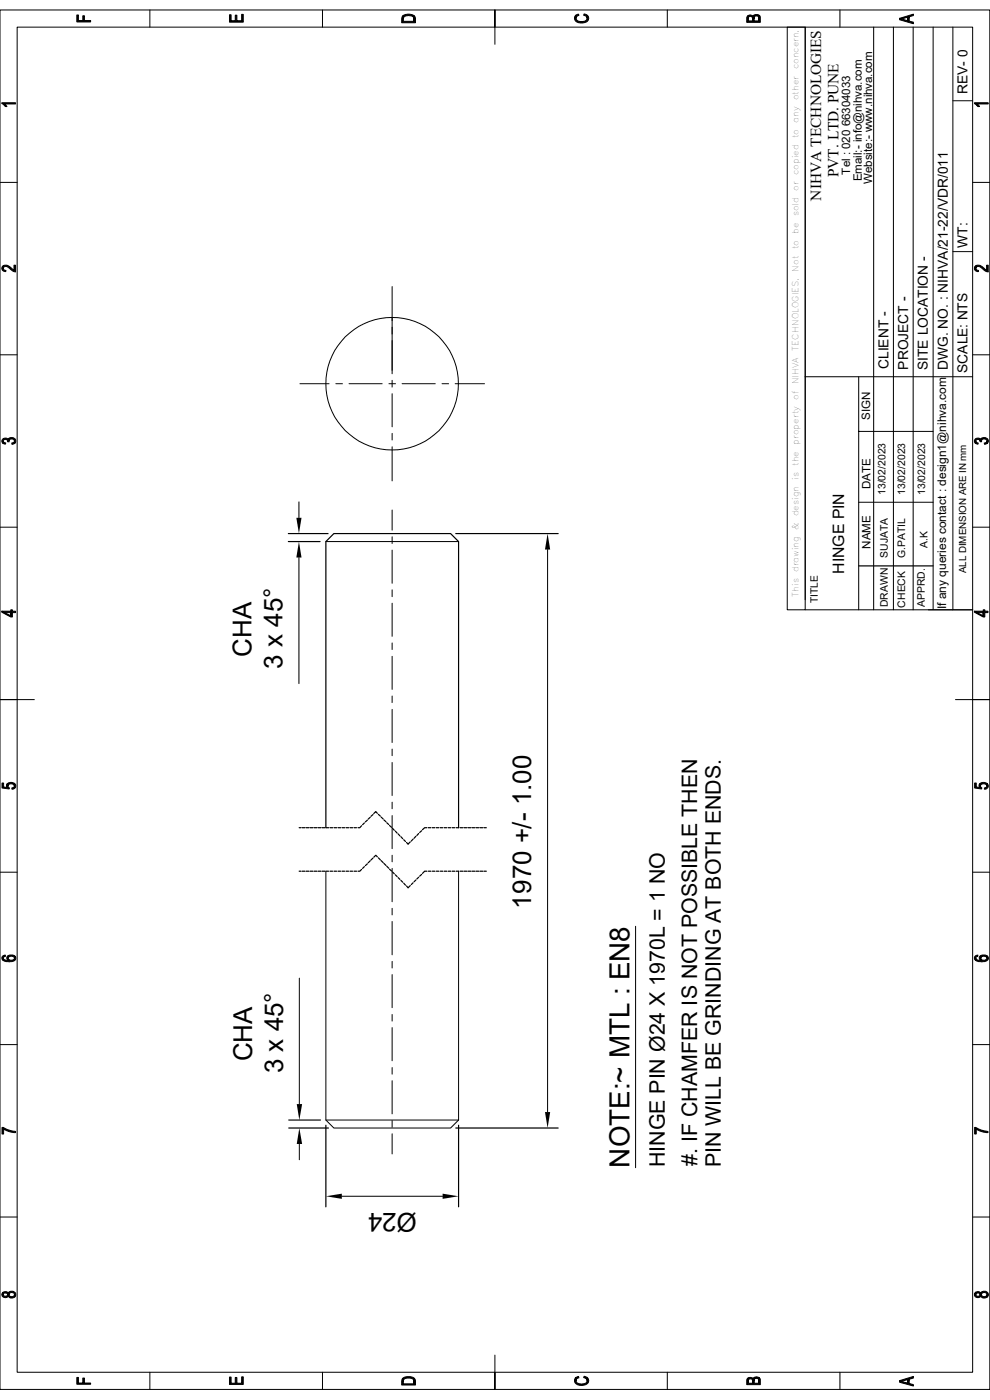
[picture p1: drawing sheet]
<svg xmlns="http://www.w3.org/2000/svg" width="210mm" height="297mm" viewBox="0 0 210 297" stroke-linecap="round" stroke-linejoin="round" font-family="sans-serif">
<g fill="none" stroke="#000" stroke-width=".21">
<path d="M0 2.1h210v292.7h-210zM3.6 5.8h202.7v285.3h-202.7zM31.8 2.1v3.7M68.4 2.1v3.7M105 2.1v7.3M141.6 2.1v3.7M167 5.8h3.8v123.6h-3.8zM170.8 5.8v121.5M178.2 2.1v3.7M185.3 5.8v123.6M189.5 5.8v123.6M193.7 5.8v123.6"/>
<path d="M198 5.8v123.6M202.1 5.8v123.6M0 38.7h3.6M202.1 21.4h4.2M206.3 38.7h3.7M202.1 53.4h4.2M0 75.3h3.6M83.2 60.8v18.5M170.8 79.9h35.5M182.2 79.9v49.5M206.3 75.3h3.7M63.6 81.4h6.2"/>
<path d="M71.2 81.4h1.4M74 81.4h7.1M82.5 81.4h1.4M83.2 80.7v1.4M83.2 83.5v7.1M83.2 91.9v1.4M83.2 94.8v7.2M85.3 81.4h7M93.8 81.4h1.4M96.6 81.4h6.2M182.2 91.5h15.8M0 111.8h3.6"/>
<path d="M63.4 106.5v3.4M63.4 118.3v26.7M69.1 114.9h28.2M83.2 113.9v1.4M83.2 116.7v7M83.2 108.2v4.3M116.2 116.6v119.3M182.2 106.6h15.8M206.3 111.8h3.7M83.2 125.1v1.5M83.2 128v7M83.2 136.4v1.4"/>
<path d="M83.2 139.2v7.1M170.8 129.4h35.5M0 148.4h7.3M83.2 147.7v1.4M83.2 150.5v7M83.2 158.9v1.4M202.7 148.4h7.3M83.2 161.8v7M83.2 170.2v1.4M83.2 173v7M0 185h3.6M69.1 184.8v52.8l1.7 1.7h24.8l1.7-1.7v-52.8"/>
<path d="M83.2 181.4v1.4M83.2 184.2v7.1M83.2 192.7v1.4M83.2 195.5v7.1M134.8 196.5v51.2M206.3 185h3.7M63.5 207.5v26.7M83.2 204v1.4M83.2 206.8v7M83.2 215.2v1.4M83.2 218v7M0 221.6h3.6"/>
<path d="M69.1 237.6h28.2M83.2 226.5v1.4M83.2 229.3v7M83.2 237.7v1.4M206.3 221.6h3.7M0 258.2h3.6M63.5 242.7v3.3M72.5 253.8h21.4M83.2 240.5v4.3M206.3 258.2h3.7M31.8 291.1v3.7M68.4 291.1v3.7"/>
<path d="M105 287.5v7.3M141.6 291.1v3.7M178.2 291.1v3.7"/>
<circle cx="83.2" cy="81.4" r="14.1"/>
</g>
<g fill="none" stroke="#000" stroke-width=".25">
<path d="M61.2 113.2h8.4M61.2 114.9h6.7M96.7 113.2h21.7M182.2 120.1h15.8M63.5 175.6h.3M64.1 175.6h.6M64.9 175.6h.6M65.8 175.6h.6M66.6 175.6h.6M67.5 175.6h.6M68.3 175.6h.6M70 175.6h.6"/>
<path d="M70.9 175.6h.5M71.7 175.6h.6M72.6 175.6h.5M73.4 175.6h.6M74.3 175.6h.5M75.1 175.6h.5M76.7 175.2l-.4 .4h-.4M77.3 174.6l-.4 .4M77.9 174l-.4 .4M78.5 173.4l-.4 .4M79.1 172.8l-.4 .4M80.1 172.6l-.4-.4-.4 .4"/>
<path d="M80.3 172.8l.4 .3M80.9 173.4l.4 .3M81.4 173.9l.5 .4M82 174.5l.5 .4M82.6 175.1l.5 .4M83.3 175.7l.4 .4M83.9 176.3l.3 .4M84.5 176.9l.3 .4M85 177.5l.4 .4M85.6 178.1l.4 .4M87 178.6l-.4 .5-.4-.4M87.6 178l-.4 .4"/>
<path d="M88.2 177.4l-.4 .4M88.8 176.8l-.4 .4M89.5 176.2l-.5 .4M90.6 175.6h-.5l-.5 .4M90.8 175.6h.6M91.7 175.6h.5M92.5 175.6h.6M93.4 175.6h.5M94.2 175.6h.6M95.1 175.6h.5M95.9 175.6h.6M96.8 175.6h.5"/>
<path d="M97.3 175.6v-60.7l-1.7-1.7h-24.8l-1.7 1.7v60.7h.6M97.6 175.6h.6M98.4 175.6h.6M99.3 175.6h.6M100.1 175.6h.6M101 175.6h.6M101.8 175.6h.6M102.7 175.6h.5M63.5 184.8h.3M64.1 184.8h.6M64.9 184.8h.6M65.8 184.8h.6"/>
<path d="M66.6 184.8h.6M67.5 184.8h.6M68.3 184.8h.6M69.2 184.8h.5M70 184.8h.6M70.9 184.8h.5M71.7 184.8h.6M72.6 184.8h.5M73.4 184.8h.6M74.3 184.8h.5M75.1 184.8h.5M76.7 184.4l-.4 .4h-.4"/>
<path d="M77.3 183.9l-.4 .3M77.9 183.3l-.4 .3M78.5 182.6l-.4 .4M79.1 182l-.4 .5M80.1 181.8l-.4-.4-.4 .5M80.3 182l.4 .4M80.9 182.6l.4 .4M81.4 183.2l.5 .4M82 183.8l.5 .4M82.6 184.4l.5 .4M83.3 185l.4 .4M83.9 185.6l.3 .4"/>
<path d="M84.5 186.2l.3 .4M85 186.8l.4 .4M85.6 187.4l.4 .4M87 187.9l-.4 .4-.4-.3M87.6 187.3l-.4 .4M88.2 186.7l-.4 .4M88.8 186.1l-.4 .4M89.5 185.5l-.5 .4M90.6 184.8h-.5l-.5 .5M90.8 184.8h.6M91.7 184.8h.5M92.5 184.8h.6"/>
<path d="M93.4 184.8h.5M94.2 184.8h.6M95.1 184.8h.5M95.9 184.8h.6M96.8 184.8h.5M97.6 184.8h.6M98.4 184.8h.6M99.3 184.8h.6M100.1 184.8h.6M101 184.8h.6M101.8 184.8h.6M102.7 184.8h.5"/>
<path d="M61.3 239.3h8.4M61.3 237.6h6.7M69.1 238.7v17.3M96.7 239.3h21.7M97.3 238.7v17.3"/>
</g>
<path d="M62.9 109.9h1.1l-.6 3.3zM63.4 114.9l.6 3.4h-1.1zM116.2 113.2l.5 3.4h-1.1zM62.9 234.2h1.2l-.6 3.4zM115.6 235.9h1.1l-.5 3.4zM63.5 239.3l.6 3.4h-1.2zM69.1 253.8l3.4-.6v1.1zM93.9 253.2l3.4 .6-3.4 .5z" fill="#000"/>
<g fill="#000" stroke="#000" stroke-width=".21">
<path d="M16.3 3.2h.3v1.2h1v-1.1h.3v1.1h1.3v.3h-2.9z" fill-rule="evenodd"/>
<path d="M48.7 3.1h.3v1.3h.9v-1.2h.3v1.2h1.1v-1.4h.3v1.7h-2.9z" fill-rule="evenodd"/>
<path d="M85.5 3.3l.1 1.2h2.2v-1.2l.3 .6v.9h-2.9l.1-1.1z" fill-rule="evenodd"/>
<path d="M85.5 3.3l.9-.3 1.1 .1 .3 .2v1.2v-.4a.97 .97 0 0 0-1.4-.8 .74 .74 0 0 0-.8 .8z" fill-rule="evenodd"/>
<path d="M122.2 3.2v.7a1.22 1.22 0 0 0 1.8 .6l.5-.5 .1-.7 .2 .4a1.09 1.09 0 0 1-1.4 1.2l-.7-.1a.91 .91 0 0 1-.8-.6 .91 .91 0 0 1 .3-1z" fill-rule="evenodd"/>
<path d="M122.2 3.2l.5-.2 .1 .3-.5 .2-.1 .4z" fill-rule="evenodd"/>
<path d="M123.9 3l.7 .3-.1 .6a.82 .82 0 0 0-.7-.7z" fill-rule="evenodd"/>
<path d="M158.7 3.3v1.1h.9l.1-1 .1 .1 .2-.3v1.2h1v-1.2l.3 .4v1.1h-2.9v-1z" fill-rule="evenodd"/>
<path d="M158.7 3.3l.5-.1 .4 .1v1.1v-.4a.45 .45 0 0 0-.4-.5 .45 .45 0 0 0-.5 .5z" fill-rule="evenodd"/>
<path d="M160 3.2l.7-.1 .3 .1v1.2v-.5a.49 .49 0 0 0-.6-.5 .49 .49 0 0 0-.4 .5z" fill-rule="evenodd"/>
<path d="M190.8 3.9l1.7 .5 .4-.8v.9l.9 .2v.3l-3-.8z" fill-rule="evenodd"/>
<path d="M190.8 3.9l3-.9v.3l-.9 .3-.4 .8v-.8l-1.2 .4z" fill-rule="evenodd"/>
<path d="M.4 21.8h2.9v.3h-2.2l-.1 .3-.6-.4z" fill-rule="evenodd"/>
<path d="M1.1 22.1l.4 .5h-.4z" fill-rule="evenodd"/>
<path d="M206.7 21.8h2.9v.3h-2.3v.3l-.6-.4z" fill-rule="evenodd"/>
<path d="M207.3 22.1l.5 .5h-.4z" fill-rule="evenodd"/>
<path d="M.5 56.6l.2-.2v.7l.6 .3-.1 .2a.71 .71 0 0 1-.7-.3 .71 .71 0 0 1 0-.7z" fill-rule="evenodd"/>
<path d="M.7 56.4l.9-.1 1.4 1v-1h.3v1.4l-.6-.2-.8-.6a.69 .69 0 0 0-.6-.4 .69 .69 0 0 0-.6 .4z" fill-rule="evenodd"/>
<path d="M206.8 56.6l.2-.2v.7l.6 .3v.2a.71 .71 0 0 1-.8-.3 .71 .71 0 0 1 0-.7z" fill-rule="evenodd"/>
<path d="M207.1 56.3h.8l1.4 1v-1h.3v1.4l-.6-.2-.8-.6a.68 .68 0 0 0-.6-.4 .68 .68 0 0 0-.6 .4z" fill-rule="evenodd"/>
<path d="M.6 93.1a.77 .77 0 0 1 1.1 0v.5a.5 .5 0 0 0-.5-.4 .5 .5 0 0 0-.5 .4l-.1 .5a.58 .58 0 0 1 0-1z" fill-rule="evenodd"/>
<path d="M.7 93.6l.1 .3 .4 .1-.1 .2-.5-.1z" fill-rule="evenodd"/>
<path d="M1.7 93.1v.2l.2-.3v.7h-.3z" fill-rule="evenodd"/>
<path d="M1.9 93l.1-.1a.8 .8 0 0 1 1.1 .1 .8 .8 0 0 1 0 1.1v-.5a.63 .63 0 0 0-.6-.5 .63 .63 0 0 0-.6 .5z" fill-rule="evenodd"/>
<path d="M2.5 94l.4-.1 .2-.3v.5l-.6 .2z" fill-rule="evenodd"/>
<path d="M206.9 93.1a.83 .83 0 0 1 1.1 0l-.1 .5a.48 .48 0 0 0-.4-.4 .48 .48 0 0 0-.5 .4v.5a.62 .62 0 0 1-.1-1z" fill-rule="evenodd"/>
<path d="M207 93.6l.1 .3 .4 .1v.2l-.5-.1z" fill-rule="evenodd"/>
<path d="M208 93.1v.2l.2-.3v.7h-.3z" fill-rule="evenodd"/>
<path d="M208.2 93h.1a.79 .79 0 0 1 1.1 0 .79 .79 0 0 1 0 1.1v-.5a.63 .63 0 0 0-.6-.5 .63 .63 0 0 0-.6 .5z" fill-rule="evenodd"/>
<path d="M208.8 94l.5-.1 .1-.3v.5l-.5 .2z" fill-rule="evenodd"/>
<path d="M.4 129.7h1.9v.9v-.6h-1.3z" fill-rule="evenodd"/>
<path d="M.4 129.7l1.9 .9v-1.2h.3v.3h.7v.3h-.7v.9h-.3l-1.9-1z" fill-rule="evenodd"/>
<path d="M206.7 129.7h1.9v.9v-.6h-1.3z" fill-rule="evenodd"/>
<path d="M206.7 129.7l1.9 .9v-1.2h.3v.3h.7v.3h-.7v.9h-.3l-1.9-1z" fill-rule="evenodd"/>
<path d="M.4 166.1h.4v.9l.8 .1 .1-.9v.7l.3 .2-.1 .3-1.5-.2z" fill-rule="evenodd"/>
<path d="M1.5 166.3l.1 .8-.2-.2z" fill-rule="evenodd"/>
<path d="M1.7 166.2l.5-.2 .7 .1 .1 .1v.6a.72 .72 0 0 0-.6-.5 .72 .72 0 0 0-.7 .5z" fill-rule="evenodd"/>
<path d="M3 166.2a.68 .68 0 0 1 .3 .8 .68 .68 0 0 1-.8 .4v-.2l.5-.3z" fill-rule="evenodd"/>
<path d="M206.8 166.1h.3v.9l.8 .1v-.9l.3 1.2-1.4-.2z" fill-rule="evenodd"/>
<path d="M207.9 166.3v.8l-.2-.3z" fill-rule="evenodd"/>
<path d="M208 166.2l.5-.2 .7 .1 .2 .1v.6a.76 .76 0 0 0-.7-.5 .76 .76 0 0 0-.7 .5z" fill-rule="evenodd"/>
<path d="M209.4 166.2a.69 .69 0 0 1 .2 .8 .69 .69 0 0 1-.8 .4v-.2l.5-.3z" fill-rule="evenodd"/>
<path d="M.6 202.9l.5-.3v.3l-.4 .3v.6a.62 .62 0 0 1-.1-.9z" fill-rule="evenodd"/>
<path d="M.7 203.2a1.01 1.01 0 0 0 1.1 .6v-.3a.8 .8 0 0 0 1.3-.2v-.5a.71 .71 0 0 1 .2 .8 .71 .71 0 0 1-.8 .4l-1.5-.1-.3-.1z" fill-rule="evenodd"/>
<path d="M1.6 202.9l.1-.1 .1 1a.51 .51 0 0 1-.4-.4 .51 .51 0 0 1 .2-.5z" fill-rule="evenodd"/>
<path d="M1.7 202.7l.4-.1 .9 .1 .1 .1v.5a.75 .75 0 0 0-.7-.4 .75 .75 0 0 0-.7 .4z" fill-rule="evenodd"/>
<path d="M206.9 202.8l.5-.2v.3l-.4 .3v.6a.62 .62 0 0 1-.1-1z" fill-rule="evenodd"/>
<path d="M207 203.2a.92 .92 0 0 0 1.1 .6l.1-.3a.76 .76 0 0 0 1.2-.2v-.5a.73 .73 0 0 1 .1 .9 .73 .73 0 0 1-.8 .3l-1.4-.1-.3-.1z" fill-rule="evenodd"/>
<path d="M207.9 202.9l.1-.1 .1 1a.55 .55 0 0 1-.2-.9z" fill-rule="evenodd"/>
<path d="M208 202.8l.4-.2 .9 .1 .1 .1v.5a.72 .72 0 0 0-.7-.4 .72 .72 0 0 0-.6 .4z" fill-rule="evenodd"/>
<path d="M.4 239.2h.3l1.1 .5 1.5 .3v.3l-1.5-.3-1-.5v1.1h-.4z" fill-rule="evenodd"/>
<path d="M206.8 239.2l1.4 .6 1.4 .2v.3l-1.4-.2-1.1-.6v1.1h-.3z" fill-rule="evenodd"/>
<path d="M.6 274.3l.1-.1v.5a.49 .49 0 0 0 .4 .3 .49 .49 0 0 0 .5-.3v-.5l.1 .2 .2-.3v.6a.63 .63 0 0 0 .6 .4 .63 .63 0 0 0 .6-.4v.5a.87 .87 0 0 1-1.4-.2 .68 .68 0 0 1-.9 .2 .68 .68 0 0 1-.2-.9z" fill-rule="evenodd"/>
<path d="M.7 274.1h.8l.1 .6a.49 .49 0 0 0-.5-.4 .49 .49 0 0 0-.4 .4z" fill-rule="evenodd"/>
<path d="M1.9 274.1l.2-.1a.77 .77 0 0 1 1 .1 .77 .77 0 0 1 0 1.1v-.5a.61 .61 0 0 0-.6-.5 .61 .61 0 0 0-.6 .5z" fill-rule="evenodd"/>
<path d="M206.8 274.3l.2-.1v.5a.46 .46 0 0 0 .5 .3 .46 .46 0 0 0 .4-.3v-.5l.1 .2 .2-.3v.6a.63 .63 0 0 0 .6 .4 .63 .63 0 0 0 .6-.4v.5a.92 .92 0 0 1-1.4-.2 .68 .68 0 0 1-.9 .2 .68 .68 0 0 1-.3-.9z" fill-rule="evenodd"/>
<path d="M207 274.2l.8-.1 .1 .1v.5a.46 .46 0 0 0-.4-.4 .46 .46 0 0 0-.5 .4z" fill-rule="evenodd"/>
<path d="M208.2 274.1a.79 .79 0 0 1 1.1 0 .79 .79 0 0 1 .1 1.1v-.5a.61 .61 0 0 0-.6-.5 .61 .61 0 0 0-.6 .5z" fill-rule="evenodd"/>
<path d="M16.3 292.2h.3v1.2h1v-1h.3v1h1.3v.3h-2.9z" fill-rule="evenodd"/>
<path d="M48.7 292.1h.3v1.4h.9v-1.3h.3v1.3h1.1v-1.4h.3v1.6h-2.9z" fill-rule="evenodd"/>
<path d="M85.4 292.5l.1-.1 .1 1.2h2.2v-1.2l.3 .5v.9h-2.9v-.9z" fill-rule="evenodd"/>
<path d="M85.5 292.4l.8-.3h1.1l.4 .3v1.2v-.5a1.13 1.13 0 0 0-1.7-.7 .65 .65 0 0 0-.5 .7z" fill-rule="evenodd"/>
<path d="M122.2 292.2v.7a1.28 1.28 0 0 0 2 .6l.3-.4 .1-.8 .3 .6a1.43 1.43 0 0 1-2 1l-.7-.3-.3-.4v-.5z" fill-rule="evenodd"/>
<path d="M122.2 292.2l.5-.2 .1 .3-.4 .1-.2 .5z" fill-rule="evenodd"/>
<path d="M123.9 292l.7 .3-.1 .6a.65 .65 0 0 0-.7-.6z" fill-rule="evenodd"/>
<path d="M158.7 292.4v1.1h.9l.1-1.1 .1 .1 .2-.2v1.2h1v-1.3l.3 .4v1.2h-2.9v-1.1z" fill-rule="evenodd"/>
<path d="M158.7 292.3l.6-.1 .3 .2v1.1v-.5a.45 .45 0 0 0-.4-.5 .45 .45 0 0 0-.5 .5z" fill-rule="evenodd"/>
<path d="M160 292.2l.4-.1 .6 .1v1.3v-.6a.49 .49 0 0 0-.6-.5 .49 .49 0 0 0-.4 .6z" fill-rule="evenodd"/>
<path d="M190.8 292.9l1.7 .5 .4-.8v.9l.9 .3v.2l-3-.8z" fill-rule="evenodd"/>
<path d="M190.8 292.9l3-.9v.4l-.9 .2-.4 .8v-.7l-1.3 .4z" fill-rule="evenodd"/>
</g>
<text font-size="5.9" x="133.6" y="247.7" transform="rotate(-90 133.6 247.7)">NOTE:~ MTL : EN8</text>
<g font-size="5.5">
<text x="53.3" y="139.3" transform="rotate(-90 53.3 139.3)">CHA</text>
<text x="59.9" y="141.9" transform="rotate(-90 59.9 141.9)">3 x 45°</text>
<text x="112.7" y="192.7" transform="rotate(-90 112.7 192.7)">1970 +/- 1.00</text>
<text x="53.5" y="225.1" transform="rotate(-90 53.5 225.1)">CHA</text>
<text x="60.1" y="227.7" transform="rotate(-90 60.1 227.7)">3 x 45°</text>
<text x="88.4" y="257.4" transform="rotate(-180 88.4 257.4)">Ø24</text>
</g>
<g font-size="4.5">
<text x="141" y="247.6" transform="rotate(-90 141 247.6)">HINGE PIN Ø24 X 1970L = 1 NO</text>
<text x="147.9" y="247.3" transform="rotate(-90 147.9 247.3)">#. IF CHAMFER IS NOT POSSIBLE THEN</text>
<text x="152.9" y="247.6" transform="rotate(-90 152.9 247.6)">PIN WILL BE GRINDING AT BOTH ENDS.</text>
</g>
<g font-size="3.3">
<text x="177.9" y="37.6" transform="rotate(-90 177.9 37.6)">PVT. LTD. PUNE</text>
<text x="174.2" y="42.5" transform="rotate(-90 174.2 42.5)">NIHVA TECHNOLOGIES</text>
<text x="179.1" y="121.7" transform="rotate(-90 179.1 121.7)">HINGE PIN</text>
</g>
<g font-size="2.9">
<text x="205.2" y="20" transform="rotate(-90 205.2 20)">REV- 0</text>
<text x="205.2" y="52.6" transform="rotate(-90 205.2 52.6)">WT:</text>
<text x="188.5" y="78.3" transform="rotate(-90 188.5 78.3)">CLIENT -</text>
<text x="192.7" y="78.4" transform="rotate(-90 192.7 78.4)">PROJECT -</text>
<text x="196.8" y="78.6" transform="rotate(-90 196.8 78.6)">SITE LOCATION -</text>
<text x="201" y="78.6" transform="rotate(-90 201 78.6)">DWG. NO. : NIHVA/21-22/VDR/011</text>
<text x="205.2" y="79.1" transform="rotate(-90 205.2 79.1)">SCALE: NTS</text>
</g>
<g font-size="2.5">
<text x="180.3" y="37" transform="rotate(-90 180.3 37)">Tel : 020 66304033</text>
<text x="182.8" y="38.5" transform="rotate(-90 182.8 38.5)">Email:- info@nihva.com</text>
<text x="185" y="39.1" transform="rotate(-90 185 39.1)">Website:- www.nihva.com</text>
<text x="184.6" y="89.2" transform="rotate(-90 184.6 89.2)">SIGN</text>
<text x="184.7" y="103.7" transform="rotate(-90 184.7 103.7)">DATE</text>
<text x="184.7" y="116.4" transform="rotate(-90 184.7 116.4)">NAME</text>
<text x="200.7" y="129.2" transform="rotate(-90 200.7 129.2)">If any queries contact : design1@nihva.com</text>
</g>
<g font-size="2.2">
<text x="187.8" y="105" transform="rotate(-90 187.8 105)">13/02/2023</text>
<text x="192" y="105" transform="rotate(-90 192 105)">13/02/2023</text>
<text x="196.3" y="105" transform="rotate(-90 196.3 105)">13/02/2023</text>
<text x="188.3" y="118.3" transform="rotate(-90 188.3 118.3)">SUJATA</text>
<text x="192" y="118.5" transform="rotate(-90 192 118.5)">G.PATIL</text>
<text x="196.7" y="116.2" transform="rotate(-90 196.7 116.2)">A.K</text>
<text x="173.5" y="127.9" transform="rotate(-90 173.5 127.9)">TITLE</text>
<text x="188.3" y="128.8" transform="rotate(-90 188.3 128.8)">DRAWN</text>
<text x="192" y="128.9" transform="rotate(-90 192 128.9)">CHECK</text>
<text x="196.2" y="128.8" transform="rotate(-90 196.2 128.8)">APPRD.</text>
</g>
<text font-size="2.1" x="204.9" y="121.6" transform="rotate(-90 204.9 121.6)">ALL DIMENSION ARE IN mm</text>
<g font-size="1.8">
<text x="169.4" y="14.7" transform="rotate(-90 169.4 14.7)">concern.</text>
<text x="169.4" y="21.2" transform="rotate(-90 169.4 21.2)">other</text>
<text x="169.4" y="29.4" transform="rotate(-90 169.4 29.4)">to</text>
<text x="169.4" y="26" transform="rotate(-90 169.4 26)">any</text>
<text x="169.4" y="40.6" transform="rotate(-90 169.4 40.6)">or</text>
<text x="169.4" y="37.2" transform="rotate(-90 169.4 37.2)">copied</text>
<text x="169.4" y="45.9" transform="rotate(-90 169.4 45.9)">sold</text>
<text x="169.4" y="52.9" transform="rotate(-90 169.4 52.9)">to</text>
<text x="169.4" y="49.6" transform="rotate(-90 169.4 49.6)">be</text>
<text x="169.4" y="57.6" transform="rotate(-90 169.4 57.6)">Not</text>
<text x="169.4" y="74.4" transform="rotate(-90 169.4 74.4)">TECHNOLOGIES.</text>
<text x="169.4" y="81.5" transform="rotate(-90 169.4 81.5)">NIHVA</text>
<text x="169.4" y="84.8" transform="rotate(-90 169.4 84.8)">of</text>
<text x="169.4" y="94.4" transform="rotate(-90 169.4 94.4)">property</text>
<text x="169.4" y="101.8" transform="rotate(-90 169.4 101.8)">is</text>
<text x="169.4" y="98.8" transform="rotate(-90 169.4 98.8)">the</text>
<text x="169.4" y="112.5" transform="rotate(-90 169.4 112.5)">&amp;</text>
<text x="169.4" y="109.5" transform="rotate(-90 169.4 109.5)">design</text>
<text x="169.4" y="121.4" transform="rotate(-90 169.4 121.4)">drawing</text>
<text x="169.4" y="126.6" transform="rotate(-90 169.4 126.6)">This</text>
</g>
</svg>
